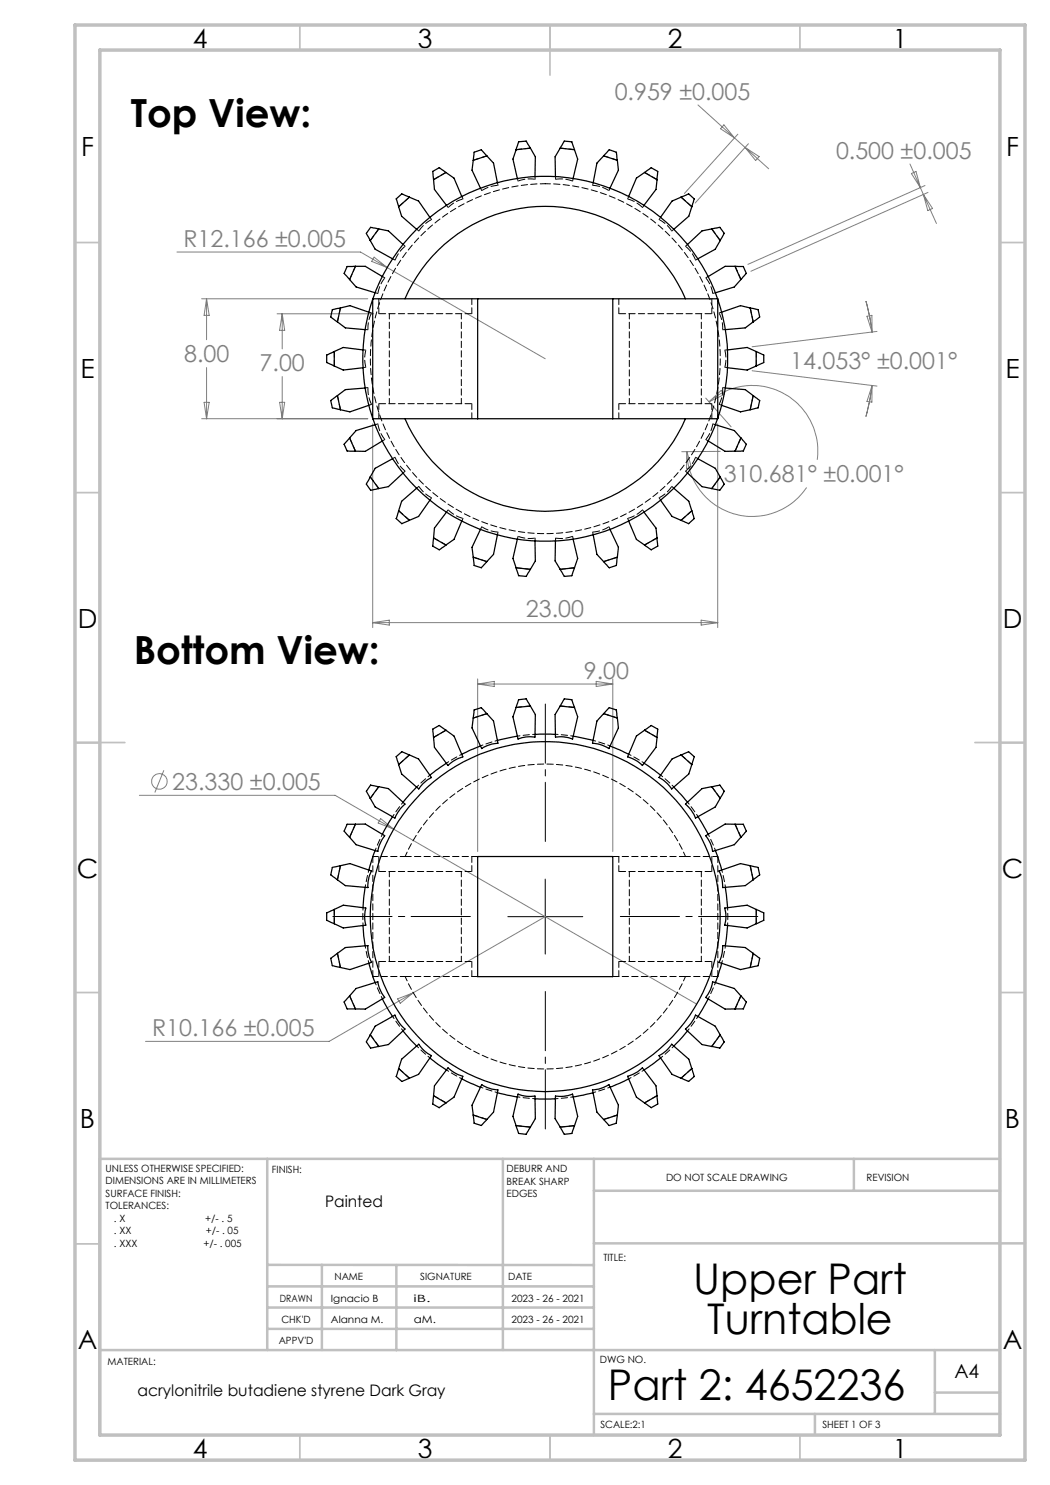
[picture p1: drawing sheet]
<svg xmlns="http://www.w3.org/2000/svg" width="210mm" height="297mm" viewBox="0 0 210 297" stroke-linecap="round" stroke-linejoin="round" font-family="sans-serif">
<g fill="none" stroke="#808080" stroke-width=".2">
<path d="M139.6 21l7.3 6.6M144.8 25l2.1 2.6-2.8-1.9zM146.9 27.6l2.1 1.9M147.6 26.8l-10.7 11.9M149 29.5l4.7 4.3M149 29.5l2.8 1.8-.7 .8zM149.7 28.7l-10.7 11.9M182 32.8l2.1 4.7M182.3 34.7l.9-.4 .9 3.2zM184.1 37.5l.6 1.4M184.7 38.9l2.6 5.8M184.7 38.9l1.8 2.8-.9 .4z"/>
<path d="M185 37.1l-35.4 15.8M185.6 38.5l-35.4 15.8M35.4 50.4h36.7l5.3 3.1M40.3 59.8h33.3M41.3 59.8v8.1M41.3 59.8l.5 3.3h-1zM74.8 51.4l2.6 2.1-3.1-1.2zM77.4 53.5l31.6 18.3M41.3 73.5v10.2M55.4 62.8h19.4M56.4 62.8v7M56.4 75.3v8.4"/>
<path d="M56.4 62.8l.5 3.3h-1zM141.1 79.6l5.1 5.8M150.4 74.2l25 3M173.2 60.2l.7 3.1 .5 3.1M173.4 63.2l1-.1v3.3zM174.4 77.1l-.5 3.1-.7 3.1M174.4 77.1v3.3l-1-.1zM175.4 66.3l-25 3.1M40.3 83.7h33.3M40.8 80.5h1l-.5 3.2zM55.9 80.5h1l-.5 3.2zM74.5 84.8v40.7"/>
<path d="M137.4 90.3a13.1 13.1 0 0 0 9.3 12.5 13.1 13.1 0 0 0 14.6-5.3M137.4 90.3l.9 3.3-1 .1zM141.8 80.4a13.1 13.1 0 0 1 14.9-1.7 13.1 13.1 0 0 1 6.7 13.3M141.8 80.4l2.5-2.3 .5 .8zM143.5 84.8v40.7M144 90.3h-7.7M74.5 124.5h69M74.5 124.5l3.4-.5v1zM95.5 135.8v34.5M95.5 136.8h27.1M95.5 136.8l3.3-.5v1zM119.2 136.3l3.4 .5-3.4 .5z"/>
<path d="M122.6 135.8v34.5M140.2 124l3.3 .5-3.3 .5zM27.9 159.1h39.1l72.3 41.7M32.8 154.1l-1.8 4.4M76.1 163.7l2.6 2.1-3.1-1.2zM79.5 199.8l3.1-1.2-2.6 2.1zM82.6 198.6l-16.8 9.7h-36.7M109 183.3l-26.4 15.3"/>
<circle cx="31.9" cy="156.3" r="1.56"/>
</g>
<path d="M109.1 168.3v-27.5M94.1 183.3h-27.5M109.1 198.3v27.5M124.1 183.3h27.5" fill="none" stroke="#000" stroke-width=".2" stroke-dasharray="15.2 1.3 1.3 1.3" stroke-dashoffset="3.4"/>
<path d="M109 175.8v15M101.6 183.3h15" fill="none" stroke="#000" stroke-width=".2"/>
<g fill="none" stroke="#c0c0c0" stroke-width=".35">
<path d="M60 5v5M110 5v10M160 5v5M15 48.5h5M200 48.5h5M15 98.5h5M200 98.5h5M15 148.5h10M195 148.5h10M15 198.5h5M200 198.5h5M15 248.8h5"/>
<path d="M60 287v5M110 287v5M160 287v5"/>
</g>
<g fill="none" stroke="#c0c0c0" stroke-width=".5">
<path d="M53.4 231.8v38.2M100.6 231.8v38.2M118.8 231.8v55.2M118.8 238.2h81.2M170.8 231.8v6.4M200 231.8h-180v55.2M53.4 257.3h65.4M53.4 253h65.4M64.4 253v17M79.3 253v17M118.8 248.7h86.2M20 270h180"/>
<path d="M53.4 265.8h65.4M53.4 261.5h65.4M187 270v12.8M187 278.5h13M118.8 282.8h81.2M163 282.8v4.2"/>
</g>
<path d="M15 5h190v287h-190zM20 10h180v277h-180z" fill="none" stroke="#c0c0c0" stroke-width=".7"/>
<g fill="none" stroke="#000" stroke-width=".25">
<path d="M81.9 39.4l-1.5-.6-1.2 1 .5 1.5M81.9 39.4l-2.2 1.9M81.9 39.4l1.8 .8 2.3 3.3M86.7 35.9l.2 2 2.4 3.2M89.2 34.5l-1.3-1-1.4 .8 .2 1.6M89.2 34.5l-2.5 1.4M89.2 34.5l1.6 1.1 1.6 3.7M94.7 32.1l-.3 1.9 1.7 3.6M97.4 31.2l-1.1-1.3-1.5 .5-.1 1.7M97.4 31.2l-2.7 .9M97.4 31.2l1.3 1.4 .8 3.9M103.2 29.9l-.6 1.9 .9 3.9"/>
<path d="M106.1 29.6l-.9-1.4-1.4 .2-.6 1.5M106.1 29.6l-2.9 .3M106.1 29.6l1 1.8-.1 3.9M112 29.6l.9-1.4 1.5 .2 .5 1.5M112 29.6l2.9 .3M112 29.6l-1 1.8 .1 3.9M114.9 29.9l.6 1.9-.9 3.9M120.7 31.2l1.1-1.3 1.5 .5 .2 1.7M120.7 31.2l2.8 .9M120.7 31.2l-1.3 1.4-.8 3.9M123.5 32.1l.2 1.9-1.7 3.6M128.9 34.5l1.3-1 1.4 .8-.2 1.6"/>
<path d="M128.9 34.5l2.5 1.4M128.9 34.5l-1.6 1.1-1.6 3.7M131.4 35.9l-.2 2-2.4 3.2M136.2 39.4l1.5-.6 1.2 1-.5 1.5M136.2 39.4l2.2 1.9M136.2 39.4l-1.8 .8-2.3 3.3M69.9 55.9l1.3 1.5 3.8 1.2M71.1 53.3h-1.7l-.6 1.4 1.1 1.2M71.1 53.3l-1.2 2.6M71.1 53.3h2l3.4 2M74 48.1l1 1.7 3.5 1.9M74.5 59.8a36.8 36.8 0 0 0 0 23.9"/>
<path d="M74.6 59.8a36.5 36.5 0 0 1 34.4-24.5 36.5 36.5 0 0 1 34.5 24.5M75.7 45.8l-1.6-.3-.8 1.2 .7 1.4M75.7 45.8l-1.7 2.3M75.7 45.8l2 .4 2.9 2.7M79.7 41.3l.6 1.9 3 2.7M81 59.8a30.5 30.5 0 0 1 28-18.5 30.5 30.5 0 0 1 28.1 18.5M95.5 59.8h-21v23.9h21M95.5 59.8v23.9M95.5 59.8h27.1M122.6 59.8h20.9v23.9h-20.9M122.6 59.8v23.9M138.4 41.3l-.6 1.9-3 2.7"/>
<path d="M142.3 45.8l1.7-.3 .9 1.2-.9 1.4M142.3 45.8l1.7 2.3M142.3 45.8l-1.9 .4-2.9 2.7M143.5 59.8a36.8 36.8 0 0 1 0 23.9M144 48.1l-.9 1.7-3.5 1.9M147 53.3h1.7l.6 1.4-1.1 1.2M147 53.3l1.2 2.6M147 53.3h-2l-3.4 2M148.2 55.9l-1.3 1.5-3.8 1.2M66.9 70.3l-1.6 .7v1.5l1.6 .7M66.9 70.3v2.9M66.9 73.2l1.8 .8 3.9-.4"/>
<path d="M67.5 79.1l-1.4 1 .4 1.5 1.6 .3M67.5 79.1l.6 2.8M67.5 64.4l1.6 1.2 3.9 .3M68.1 61.6l-1.6 .3-.4 1.5 1.4 1M68.1 61.6l-.6 2.8M68.1 61.6l1.9-.5 3.8 1.3M72.6 70l-3.9-.5-1.8 .8M73 77.6l-3.9 .3-1.6 1.2M145.1 77.6l3.9 .3 1.6 1.2M145.5 70l3.9-.5 1.8 .8M150 61.6l1.6 .3 .3 1.5-1.3 1M150 61.6l.6 2.8"/>
<path d="M150 61.6l-1.9-.5-3.8 1.3M150.6 79.1l1.3 1-.3 1.5-1.6 .3M150.6 79.1l-.6 2.8M150.6 64.4l-1.6 1.2-3.9 .3M151.2 70.3l1.6 .7v1.5l-1.6 .7M151.2 70.3v2.9M151.2 73.2l-1.8 .8-3.9-.4M69.9 87.6l-1.1 1.3 .6 1.3h1.7M69.9 87.6l1.2 2.6M73.8 81.1l-3.8 1.3-1.9-.5M74 95.4l-.7 1.4 .8 1.2 1.6-.3M74 95.4l1.7 2.3"/>
<path d="M74.6 83.7a36.5 36.5 0 0 0 34.4 24.5 36.5 36.5 0 0 0 34.5-24.5M75 84.9l-3.8 1.2-1.3 1.5M76.5 88.2l-3.4 2.1-2-.1M78.5 91.8l-3.5 1.9-1 1.7M80.6 94.6l-2.9 2.7-2 .4M81 83.7a30.5 30.5 0 0 0 28 18.6 30.5 30.5 0 0 0 28.1-18.6M83.3 97.6l-3 2.7-.6 1.9M95.5 83.7h27.1M134.8 97.6l3 2.7 .6 1.9M137.5 94.6l2.9 2.7 1.9 .4M139.6 91.8l3.5 1.9 .9 1.7M141.6 88.2l3.4 2.1 2-.1"/>
<path d="M143.1 84.9l3.8 1.2 1.3 1.5M144 95.4l.9 1.4-.9 1.2-1.7-.3M144 95.4l-1.7 2.3M144.3 81.1l3.8 1.3 1.9-.5M148.2 87.6l1.1 1.3-.6 1.3h-1.7M148.2 87.6l-1.2 2.6M79.7 102.2l-.5 1.5 1.2 1 1.5-.6M79.7 102.2l2.2 1.9M86 100l-2.3 3.3-1.8 .8M86.7 107.6l-.2 1.6 1.4 .8 1.3-1M86.7 107.6l2.5 1.4M89.3 102.4l-2.4 3.2-.2 2"/>
<path d="M92.4 104.2l-1.6 3.7-1.6 1.1M94.7 111.4l.1 1.7 1.5 .5 1.1-1.3M94.7 111.4l2.7 .9M96.1 105.9l-1.7 3.6 .3 1.9M99.5 107l-.8 3.9-1.3 1.4M103.2 113.6l.6 1.5 1.4 .2 .9-1.4M103.2 113.6l2.9 .3M103.5 107.8l-.9 3.9 .6 1.9M107 108.2l.1 4-1 1.7M111.1 108.2l-.1 4 1 1.7M114.6 107.8l.9 3.9-.6 1.9M114.9 113.6l-.5 1.5-1.5 .2-.9-1.4"/>
<path d="M114.9 113.6l-2.9 .3M118.6 107l.8 3.9 1.3 1.4M122 105.9l1.7 3.6-.2 1.9M123.5 111.4l-.2 1.7-1.5 .5-1.1-1.3M123.5 111.4l-2.8 .9M125.7 104.2l1.6 3.7 1.6 1.1M128.8 102.4l2.4 3.2 .2 2M131.4 107.6l.2 1.6-1.4 .8-1.3-1M131.4 107.6l-2.5 1.4M132.1 100l2.3 3.3 1.8 .8M138.4 102.2l.5 1.5-1.2 1-1.5-.6M138.4 102.2l-2.2 1.9"/>
<path d="M75.7 157.3l2 .4 3.3 3.1a7.4 7.4 0 0 0-2 2.8l-4-2.2-1-1.7M75.7 157.3l-1.6-.3-.8 1.3 .7 1.4M75.7 157.3l-1.7 2.4M81.9 151l1.8 .8 2.6 3.7a7 7 0 0 0-2.6 2.3l-3.4-3-.6-1.9M81.9 151l-1.5-.6-1.2 .9 .5 1.6M81.9 151l-2.2 1.9M83.3 157.4l-2.7 3M89.2 146l1.6 1.2 1.8 4.2a6.8 6.8 0 0 0-3 1.7l-2.7-3.6-.2-2M89.2 146l-1.4-.9-1.3 .7 .2 1.7M89.2 146l-2.5 1.5M89.3 152.6l-3.3 2.4M96.1 149.2l-3.7 1.6"/>
<path d="M97.4 142.7l1.3 1.5 .9 4.5a6.6 6.6 0 0 0-3.3 1l-1.9-4.1 .3-2M97.4 142.7l-1.1-1.2-1.5 .5-.1 1.6M97.4 142.7l-2.7 .9M103.5 147.2l-4 .9M106.1 141.2l1 1.7-.1 4.5a6.4 6.4 0 0 0-3.4 .4l-1-4.4 .6-1.9M106.1 141.2l-.9-1.4-1.4 .1-.6 1.6M106.1 141.2l-2.9 .3M107 146.9h4.1M112 141.2l-1 1.7 .1 4.5a6.6 6.6 0 0 1 3.4 .4l1-4.4-.6-1.9M112 141.2l.9-1.4 1.5 .1 .5 1.6M112 141.2l2.9 .3M114.6 147.2l4 .9"/>
<path d="M120.7 142.7l-1.3 1.5-.9 4.5a6.6 6.6 0 0 1 3.3 1l1.9-4.1-.2-2M120.7 142.7l1.1-1.2 1.5 .5 .2 1.6M120.7 142.7l2.8 .9M122 149.2l3.7 1.6M128.8 152.6l3.3 2.4M128.9 146l-1.6 1.2-1.8 4.2a6.8 6.8 0 0 1 3 1.7l2.7-3.6 .2-2M128.9 146l1.3-.9 1.4 .7-.2 1.7M128.9 146l2.5 1.5M134.8 157.4l2.7 3M136.2 151l-1.8 .8-2.6 3.7a7 7 0 0 1 2.5 2.3l3.5-3 .6-1.9M136.2 151l1.5-.6 1.2 .9-.5 1.6M136.2 151l2.2 1.9"/>
<path d="M142.3 157.3l-1.9 .4-3.3 3.1a6.5 6.5 0 0 1 2 2.8l4-2.2 .9-1.7M142.3 157.3l1.7-.3 .9 1.3-.9 1.4M142.3 157.3l1.7 2.4M68.1 173.1l1.9-.4 4.3 1.5a6.8 6.8 0 0 0-.7 3.3l-4.5-.4-1.6-1.1M68.1 173.1l-1.6 .4-.4 1.5 1.4 1M68.1 173.1l-.6 2.9M71.1 164.8h2l3.8 2.3a7 7 0 0 0-1.3 3.2l-4.4-1.4-1.3-1.4M71.1 164.8h-1.7l-.6 1.5 1.1 1.2M71.1 164.8l-1.2 2.7M73 177.5l-.4 4M74.5 171.3v.1M75 170.1l-1.2 3.9"/>
<path d="M78.5 163.3l-2 3.6M95.5 171.3h27.1v24h-27.1zM139.6 163.3l2 3.6M143.1 170.1l1.2 3.9M143.5 171.3v.1M145.1 177.5l.4 4M147 164.8h-2l-3.9 2.3a6.1 6.1 0 0 1 1.4 3.2l4.4-1.4 1.3-1.4M147 164.8h1.7l.6 1.5-1.1 1.2M147 164.8l1.2 2.7M150 173.1l-1.9-.4-4.3 1.5a6.3 6.3 0 0 1 .7 3.3l4.5-.4 1.6-1.1M150 173.1l1.6 .4 .3 1.5-1.3 1M150 173.1l.6 2.9"/>
<path d="M66.9 181.9l1.8-.9 4.5 .6a6.1 6.1 0 0 0 0 3.4l-4.5 .6-1.8-.9M66.9 181.9l-1.6 .7v1.5l1.6 .6M66.9 181.9v2.8M67.5 190.7l1.6-1.2 4.5-.4a7.1 7.1 0 0 0 .7 3.4l-4.3 1.4-1.9-.4M67.5 190.7l-1.4 1 .4 1.4 1.6 .4M67.5 190.7l.6 2.8M69.9 199.2l-1.1 1.2 .6 1.4h1.7M69.9 199.2l1.3-1.5 4.4-1.3a7 7 0 0 0 1.3 3.1l-3.8 2.3h-2M69.9 199.2l1.2 2.6M72.6 185.1l.4 4.1M73.8 192.6l1.2 3.9M74.5 195.2v.1"/>
<path d="M76.5 199.8l2 3.5M141.6 199.8l-2 3.5M143.5 195.2v.1M144.3 192.6l-1.2 3.9M145.5 185.1l-.4 4.1M148.2 199.2l-1.3-1.5-4.4-1.3a6.1 6.1 0 0 1-1.4 3.1l3.9 2.3h2M148.2 199.2l1.1 1.2-.6 1.4h-1.7M148.2 199.2l-1.2 2.6M150.6 190.7l1.3 1-.3 1.4-1.6 .4M150.6 190.7l-1.6-1.2-4.5-.4a6.6 6.6 0 0 1-.7 3.4l4.3 1.4 1.9-.4M150.6 190.7l-.6 2.8M151.2 181.9l-1.8-.9-4.4 .6a7 7 0 0 1 0 3.4l4.4 .6 1.8-.9"/>
<path d="M151.2 181.9l1.6 .7v1.5l-1.6 .6M151.2 181.9v2.8M74 207l1-1.8 4-2.2a7.4 7.4 0 0 0 2 2.8l-3.3 3.1-2 .4M74 207l-.7 1.4 .8 1.2 1.6-.3M74 207l1.7 2.3M79.7 213.7l-.5 1.6 1.2 1 1.5-.7M79.7 213.7l.6-1.9 3.4-3a6.3 6.3 0 0 0 2.6 2.3l-2.6 3.8-1.8 .7M79.7 213.7l2.2 1.9M80.6 206.2l2.7 3M86 211.6l3.3 2.4M86.7 219.1l-.2 1.7 1.4 .7 1.3-.9M86.7 219.1l.2-1.9 2.7-3.6a7.2 7.2 0 0 0 3 1.7l-1.8 4.1-1.6 1.2"/>
<path d="M86.7 219.1l2.5 1.5M92.4 215.8l3.7 1.6M99.5 218.5l4 .9M107 219.8h4.1M118.6 218.5l-4 .9M125.7 215.8l-3.7 1.6M131.4 219.1l.2 1.7-1.4 .7-1.3-.9M131.4 219.1l-.2-1.9-2.7-3.6a7.2 7.2 0 0 1-3 1.7l1.8 4.1 1.6 1.2M131.4 219.1l-2.5 1.5M132.1 211.6l-3.3 2.4M137.5 206.2l-2.7 3M138.4 213.7l.5 1.6-1.2 1-1.5-.7"/>
<path d="M138.4 213.7l-.6-1.9-3.5-3a6.3 6.3 0 0 1-2.5 2.3l2.6 3.8 1.8 .7M138.4 213.7l-2.2 1.9M144 207l.9 1.4-.9 1.2-1.7-.3M144 207l-.9-1.8-4-2.2a6.5 6.5 0 0 1-2 2.8l3.3 3.1 1.9 .4M144 207l-1.7 2.3M94.7 223l.1 1.6 1.5 .5 1.1-1.2M94.7 223l-.3-2 1.9-4.1a6.6 6.6 0 0 0 3.3 1.1l-.9 4.4-1.3 1.5M94.7 223l2.7 .9M103.2 225.1l.6 1.6 1.4 .2 .9-1.5M103.2 225.1l-.6-1.8 1-4.5a6.4 6.4 0 0 0 3.4 .4l.1 4.5-1 1.7M103.2 225.1l2.9 .3M114.9 225.1l-.5 1.6-1.5 .2-.9-1.5"/>
<path d="M114.9 225.1l.6-1.8-1-4.5a6.6 6.6 0 0 1-3.4 .4l-.1 4.5 1 1.7M114.9 225.1l-2.9 .3M123.5 223l-.2 1.6-1.5 .5-1.1-1.2M123.5 223l.2-2-1.9-4.1a6.6 6.6 0 0 1-3.3 1.1l.9 4.4 1.3 1.5M123.5 223l-2.8 .9"/>
<circle cx="109" cy="183.3" r="35"/>
</g>
<g fill="none" stroke="#000" stroke-width=".2" stroke-dasharray="1.3 .6" stroke-dashoffset="-.1">
<path d="M92.6 39.8a6.5 6.5 0 0 0-3 1.7M99.6 37.1a6.5 6.5 0 0 0-3.3 1M107 35.9a6.5 6.5 0 0 0-3.4 .3M114.5 36.2a6.5 6.5 0 0 0-3.4-.3M121.8 38.1a6.5 6.5 0 0 0-3.3-1M77 55.6a6.5 6.5 0 0 0-1.4 3.1M81 49.3a6.5 6.5 0 0 0-2 2.7M86.3 43.9a6.5 6.5 0 0 0-2.5 2.3M128.5 41.5a6.5 6.5 0 0 0-3-1.7M134.4 46.2a6.5 6.5 0 0 0-2.6-2.3M139.1 52a6.5 6.5 0 0 0-2-2.7M142.6 58.7a6.5 6.5 0 0 0-1.4-3.1"/>
<path d="M73.2 70a6.5 6.5 0 0 0 0 3.4M73.6 77.5a6.5 6.5 0 0 0 .7 3.4M74.3 62.6a6.5 6.5 0 0 0-.7 3.3M94.4 62.7h-18.6M142.4 62.7h-18.6M144.5 65.9a6.5 6.5 0 0 0-.7-3.3M145 73.4a6.5 6.5 0 0 0 0-3.4M75.6 84.8a6.5 6.5 0 0 0 1.4 3.1M79 91.5a6.5 6.5 0 0 0 2 2.7M83.8 97.3a6.5 6.5 0 0 0 2.5 2.3M94.4 80.7h-18.6M131.8 99.6a6.5 6.5 0 0 0 2.6-2.3"/>
<path d="M137.1 94.2a6.5 6.5 0 0 0 2-2.7M141.2 87.9a6.5 6.5 0 0 0 1.4-3.1M142.4 80.7h-18.6M143.8 80.9a6.5 6.5 0 0 0 .7-3.4M89.6 102a6.5 6.5 0 0 0 3 1.7M96.3 105.3a6.5 6.5 0 0 0 3.3 1.1M103.6 107.3a6.5 6.5 0 0 0 3.4 .3M111.1 107.6a6.5 6.5 0 0 0 3.4-.3M118.5 106.4a6.5 6.5 0 0 0 3.3-1.1M125.5 103.7a6.5 6.5 0 0 0 3-1.7M75.8 174.3h18.6M123.8 174.3h18.6"/>
<path d="M75.8 192.3h18.6M123.8 192.3h18.6"/>
</g>
<g fill="none" stroke="#000" stroke-width=".2" stroke-dasharray="1.3 .6">
<path d="M92.4 39.3l.2 .5M96.3 38.1l-.2-.5M99.5 36.5l.1 .6M103.6 36.2l-.1-.5M107 35.3v.6M111.1 35.9v-.6M114.6 35.7l-.1 .5M118.5 37.1l.1-.6M122 37.6l-.2 .5M125.5 39.8l.3-.5M74.6 59.7v.1M75.6 58.7l-.6-.2"/>
<path d="M76.5 55.3l.5 .3M79 52l-.5-.3M80.6 48.9l.4 .4M83.8 46.2l-.4-.4M86 43.5l.3 .4M89.6 41.5l-.3-.4M128.8 41.1l-.3 .4M131.8 43.9l.3-.4M134.8 45.8l-.4 .4M137.1 49.3l.4-.4M139.6 51.7l-.5 .3M141.2 55.6l.4-.3"/>
<path d="M143.1 58.5l-.5 .2M143.6 59.8l-.1-.1M72.6 70h.6M73 77.6l.6-.1M73.2 73.4l-.6 .1M73.6 65.9h-.6M73.8 62.4l.5 .2M143.8 62.6l.6-.2M144.5 77.5l.6 .1M145 70h.5M145.1 65.9h-.6M145.5 73.5l-.5-.1"/>
<path d="M74.3 80.9l-.5 .2M74.6 83.7h.1M75 84.9l.6-.1M77 87.9l-.5 .3M78.5 91.7l.5-.2M81 94.2l-.4 .4M83.4 97.6l.4-.3M86.3 99.6l-.3 .4M134.4 97.3l.4 .3M137.5 94.6l-.4-.4M139.1 91.5l.5 .2M141.6 88.2l-.4-.3"/>
<path d="M142.6 84.8l.5 .1M143.5 83.7h.1M144.4 81.1l-.6-.2M89.3 102.4l.3-.4M92.6 103.7l-.2 .5M96.1 105.9l.2-.6M99.6 106.4l-.1 .6M103.5 107.8l.1-.5M107 107.6v.6M111.1 108.2v-.6M114.5 107.3l.1 .5M118.6 107l-.1-.6"/>
<path d="M121.8 105.3l.2 .6M125.8 104.2l-.3-.5M128.5 102l.3 .4M132.1 100l-.3-.4M81 171.3h14.6M122.6 171.3h14.5M81 195.3h14.6M122.6 195.3h14.5"/>
</g>
<path d="M109.1 36.7a35 35 0 0 1 30.6 52 35 35 0 0 1-60.3 1.6 35 35 0 0 1 27.9-53.5l1.8-.1M77.9 62.7v18M125.9 62.7v18M92.3 80.7v-18M140.3 80.7v-18M77.9 174.3v18M125.9 174.3v18M143.6 171.4v23.8M74.6 195.2v-23.8M92.3 192.3v-18M140.3 192.3v-18" fill="none" stroke="#000" stroke-width=".2" stroke-dasharray="1.3 .6" stroke-dashoffset=".2"/>
<g fill="none" stroke="#000" stroke-width=".2" stroke-dasharray="1.3 .6" stroke-dashoffset=".1">
<path d="M86.7 35.9l2.5-1.4M94.7 32l2.7-.8M103.2 29.9l2.9-.3M112 29.6l2.9 .3M120.7 31.2l2.8 .8M128.9 34.5l2.5 1.4M136.2 39.4l2.2 1.9M69.9 55.9l1.2-2.6M74.1 48.1l1.7-2.3M75.8 59.7v3M79.8 41.3l2.1-1.9M123.8 59.7v3"/>
<path d="M142.4 45.8l1.7 2.3M147 53.3l1.2 2.6M66.9 73.2v-2.9M67.5 64.4l.6-2.8M94.4 62.7v-3M142.4 62.7v-3M150 61.6l.6 2.8M150.6 79.1l-.6 2.8M151.3 70.3v2.9M68.1 81.9l-.6-2.8M71.1 90.2l-1.2-2.6M75.8 80.7v3"/>
<path d="M75.8 97.7l-1.7-2.3M94.4 83.7v-3M123.8 80.7v3M142.4 83.7v-3M144.1 95.4l-1.7 2.3M148.2 87.6l-1.2 2.6M81.9 104.1l-2.1-2M89.2 109l-2.5-1.4M97.4 112.3l-2.7-.9M106.1 113.9l-2.9-.3M114.9 113.6l-2.9 .3M123.5 111.4l-2.8 .9"/>
<path d="M131.4 107.6l-2.5 1.4M138.4 102.1l-2.2 2M74.1 159.7l1.7-2.4M79.8 152.9l2.1-1.9M86.7 147.5l2.5-1.5M94.7 143.6l2.7-.9M103.2 141.5l2.9-.3M112 141.2l2.9 .3M120.7 142.7l2.8 .9M128.9 146l2.5 1.5M136.2 151l2.2 1.9M142.4 157.3l1.7 2.4"/>
<path d="M67.5 175.9l.6-2.8M69.9 167.5l1.2-2.7M75.8 171.3v3M94.4 174.3v-3M123.8 171.3v3M142.4 174.3v-3M147 164.8l1.2 2.7M150 173.1l.6 2.8M66.9 184.7v-2.8M68.1 193.5l-.6-2.8M75.8 192.3v3M94.4 195.3v-3"/>
<path d="M123.8 192.3v3M142.4 195.3v-3M148.2 199.2l-1.2 2.6M150.6 190.7l-.6 2.8M151.3 181.9v2.8M71.1 201.8l-1.2-2.6M75.8 209.3l-1.7-2.4M81.9 215.6l-2.1-1.9M131.4 219.1l-2.5 1.5M138.4 213.7l-2.2 1.9M144.1 206.9l-1.7 2.4M89.2 220.6l-2.5-1.5"/>
<path d="M97.4 223.9l-2.7-.9M106.1 225.4l-2.9-.3M114.9 225.1l-2.9 .3M123.5 223l-2.8 .9"/>
</g>
<g fill="none" stroke="#000" stroke-width=".2" stroke-dasharray="1.3 .6" stroke-dashoffset=".8">
<path d="M83.4 157.4l2.6-2.4M89.3 152.6l3.1-1.8M96.1 149.2l3.4-1.1M103.5 147.2l3.5-.3M111.1 146.9l3.5 .3M118.6 148.1l3.4 1.1M125.8 150.8l3 1.8M132.1 155l2.7 2.4M73 177.5l.8-3.5M75 170.1l1.5-3.3M78.5 163.3l2.1-2.9M137.5 160.4l2.1 2.9"/>
<path d="M141.6 166.8l1.5 3.3M144.4 174l.7 3.5M72.6 185.1v-3.6M73.8 192.6l-.8-3.5M76.5 199.8l-1.5-3.3M143.1 196.5l-1.5 3.3M145.1 189.1l-.7 3.5M145.5 181.5v3.6M80.6 206.2l-2.1-2.9M86 211.6l-2.6-2.4M92.4 215.8l-3.1-1.8M99.5 218.5l-3.4-1.1"/>
<path d="M107 219.7l-3.5-.3M114.6 219.4l-3.5 .3M122 217.4l-3.4 1.1M128.8 214l-3 1.8M134.8 209.2l-2.7 2.4M139.6 203.3l-2.1 2.9"/>
</g>
<path d="M74.6 171.3h6.4M81 171.3a30.5 30.5 0 0 1 28.1-18.5 30.5 30.5 0 0 1 28 18.5M137.1 171.3h6.4M81 195.3h-6.4M137.1 195.3a30.5 30.5 0 0 1-28 18.5 30.5 30.5 0 0 1-28.1-18.5M143.5 195.3h-6.4" fill="none" stroke="#000" stroke-width=".2" stroke-dasharray="1.3 .6" stroke-dashoffset=".3"/>
<g font-size="8.5">
<text x="138.6" y="258.8">Upper Part</text>
<text x="141.4" y="266.9">Turntable</text>
<text x="121.6" y="279.9">Part 2: 4652236</text>
</g>
<g font-size="7.8">
<text x="26.1" y="25.4">Top View:</text>
<text x="26.8" y="132.9">Bottom View:</text>
</g>
<g font-size="5.3">
<text x="38.5" y="9.5">4</text>
<text x="83.5" y="9.5">3</text>
<text x="133.6" y="9.5">2</text>
<text x="178.6" y="9.5">1</text>
<text x="16.2" y="31.3">F</text>
<text x="201.2" y="31.3">F</text>
<text x="16.1" y="75.5">E</text>
<text x="201.1" y="75.5">E</text>
<text x="15.5" y="125.5">D</text>
<text x="200.5" y="125.5">D</text>
<text x="15.4" y="175.5">C</text>
<text x="200.4" y="175.5">C</text>
<text x="16" y="225.5">B</text>
<text x="201" y="225.5">B</text>
<text x="15.5" y="269.8">A</text>
<text x="200.5" y="269.8">A</text>
<text x="38.5" y="291.5">4</text>
<text x="83.5" y="291.5">3</text>
<text x="133.6" y="291.5">2</text>
<text x="178.6" y="291.5">1</text>
</g>
<g font-size="4.7" fill="#808080">
<text x="122.9" y="20">0.959 ±0.005</text>
<text x="167.2" y="31.8">0.500 ±0.005</text>
<text x="36.7" y="49.4">R12.166 ±0.005</text>
<text x="36.8" y="72.5">8.00</text>
<text x="51.9" y="74.3">7.00</text>
<text x="158" y="73.8">14.053° ±0.001°</text>
<text x="144.7" y="96.5">310.681° ±0.001°</text>
<text x="105.2" y="123.5">23.00</text>
<text x="116.8" y="135.8">9.00</text>
<text x="34.5" y="158">23.330 ±0.005</text>
<text x="30.4" y="207.2">R10.166 ±0.005</text>
</g>
<text font-size="3.9" x="190.9" y="275.5">A4</text>
<g font-size="3.2">
<text x="65" y="241.4">Painted</text>
<text x="27.5" y="279.2">acrylonitrile butadiene styrene Dark Gray</text>
</g>
<text font-size="2.1" x="82.8" y="264.6">aM.</text>
<g font-size="2">
<text x="21.1" y="234.4">UNLESS OTHERWISE SPECIFIED:</text>
<text x="21.1" y="236.9">DIMENSIONS ARE IN MILLIMETERS</text>
<text x="21.1" y="239.4">SURFACE FINISH:</text>
<text x="54.4" y="234.6">FINISH:</text>
<text x="101.3" y="234.5">DEBURR AND</text>
<text x="101.3" y="237">BREAK SHARP</text>
<text x="101.3" y="239.5">EDGES</text>
<text x="133.2" y="236.2">DO NOT SCALE DRAWING</text>
<text x="173.3" y="236.2">REVISION</text>
<text x="21.1" y="241.9">TOLERANCES:</text>
<text x="22.8" y="244.4">. X</text>
<text x="41" y="244.4">+/- . 5</text>
<text x="22.8" y="249.4">. XXX</text>
<text x="22.8" y="246.9">. XX</text>
<text x="40.7" y="249.4">+/- . 005</text>
<text x="41.1" y="246.9">+/- . 05</text>
<text x="66.9" y="255.9">NAME</text>
<text x="84" y="255.9">SIGNATURE</text>
<text x="101.6" y="255.9">DATE</text>
<text x="120.7" y="252.2">TITLE:</text>
<text x="56" y="260.3">DRAWN</text>
<text x="66.2" y="260.3">Ignacio B</text>
<text x="82.7" y="260.5">iB.</text>
<text x="102.3" y="260.3">2023 - 26 - 2021</text>
<text x="55.7" y="268.7">APPV'D</text>
<text x="56.3" y="264.6">CHK'D</text>
<text x="66.2" y="264.6">Alanna M.</text>
<text x="102.3" y="264.6">2023 - 26 - 2021</text>
<text x="21.5" y="273">MATERIAL:</text>
<text x="120" y="272.5">DWG NO.</text>
<text x="120.1" y="285.6">SCALE:2:1</text>
<text x="164.5" y="285.6">SHEET 1 OF 3</text>
</g>
</svg>
